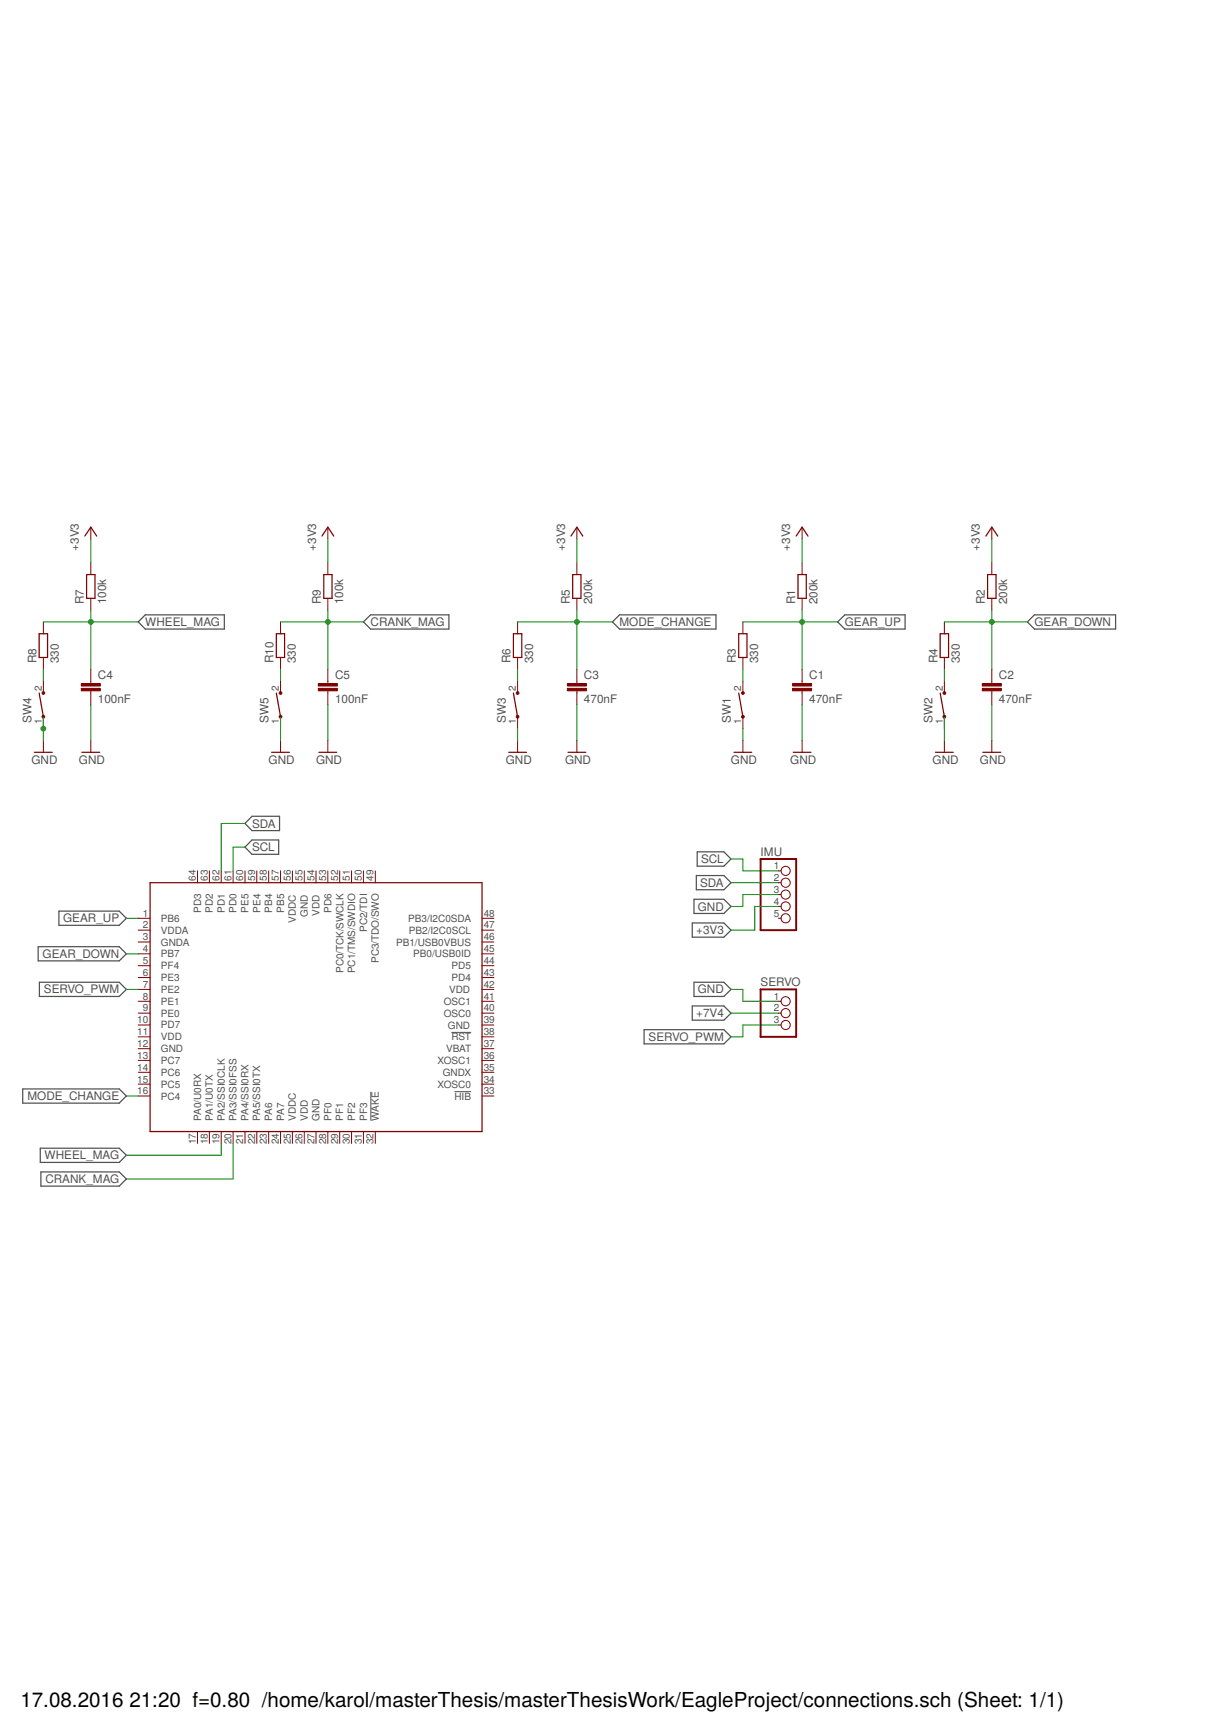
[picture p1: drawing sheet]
<svg xmlns="http://www.w3.org/2000/svg" width="210mm" height="297mm" viewBox="0 0 210 297" stroke-linecap="round" stroke-linejoin="round" font-family="sans-serif">
<path d="M77.3 177h3.4M63.5 187.1v5M77.9 187.1h2.8" fill="none" stroke="#505050" stroke-width=".17"/>
<g fill="none" stroke="#505050" stroke-width=".21">
<path d="M24.9 105.4h13.5v2.4h-13.5l-1.2-1.2zM62.3 106.6l1.2-1.2h13.4v2.4h-13.4zM106.2 105.4h16.5v2.4h-16.5l-1.3-1.2zM143.5 106.6l1.3-1.2h10.3v2.4h-10.3zM177.2 105.4h14v2.4h-14l-1.2-1.2zM43.2 139.9h4.7v2.5h-4.7l-1.2-1.3zM10.1 156.2h10.3l1.3 1.2-1.3 1.2h-10.3zM43.2 144h4.6v2.4h-4.6l-1.2-1.2zM118.6 158.2h5.4l1.3 1.2-1.3 1.2h-5.4zM118.9 154.1h5.1l1.3 1.3-1.3 1.2h-5.1zM119.3 150.1h4.7l1.3 1.2-1.3 1.2h-4.7zM119.5 146h4.5l1.3 1.2-1.3 1.3h-4.5z"/>
<path d="M6.5 162.3h13.9l1.3 1.2-1.3 1.2h-13.9zM6.8 168.4h13.6l1.3 1.2-1.3 1.2h-13.6zM110.4 176.5h13.6l1.3 1.2-1.3 1.2h-13.6zM118.6 172.4h5.4l1.3 1.3-1.3 1.2h-5.4zM118.9 168.4h5.1l1.3 1.2-1.3 1.2h-5.1zM3.9 186.6h16.5l1.3 1.3-1.3 1.2h-16.5zM6.9 196.8h13.5l1.3 1.2-1.3 1.2h-13.5zM7 200.9h13.4l1.3 1.2-1.3 1.2h-13.4z"/>
</g>
<g fill="none" stroke="#800000" stroke-width=".21">
<path d="M14.5 91.9l1.1-1.5 1 1.5M14.8 98.5h1.5v4.1h-1.5zM55.2 91.9l1-1.5 1 1.5M55.5 98.5h1.4v4.1h-1.4zM97.8 91.9l1-1.5 1.1 1.5M98.1 98.5h1.4v4.1h-1.4zM136.4 91.9l1-1.5 1.1 1.5M136.7 98.5h1.5v4.1h-1.5zM168.9 91.9l1-1.5 1.1 1.5M169.2 98.5h1.5v4.1h-1.5zM6.7 108.6h1.4v4.1h-1.4zM6.7 118.8l.7 4.1"/>
<path d="M47.3 108.6h1.5v4.1h-1.5zM47.3 118.8l.8 4.1M88 108.6h1.4v4.1h-1.4zM88 118.8l.7 4.1M126.6 118.8l.7 4.1M126.6 108.6h1.4v4.1h-1.4zM161.1 118.8l.7 4.1M161.1 108.6h1.4v4.1h-1.4zM5.9 128.9h3.1M14 128.9h3.1M46.5 128.9h3.1M54.7 128.9h3"/>
<path d="M87.2 128.9h3M97.3 128.9h3.1M125.8 128.9h3M135.9 128.9h3.1M160.3 128.9h3M168.4 128.9h3.1M25.7 151.3h56.9v42.7h-56.9z"/>
</g>
<g fill="none" stroke="#800000" stroke-width=".17">
<path d="M15.6 90.4v2M15.6 96.5v2M56.2 90.4v2M56.2 96.5v2M98.8 90.4v2M98.8 96.5v2M137.4 90.4v2M137.4 96.5v2M169.9 90.4v2M169.9 96.5v2M7.4 106.6v2M7.4 112.7v2"/>
<path d="M7.4 116.8v2M15.6 102.6v2M15.6 114.7v2.5M15.6 118.4v2.4M48.1 106.6v2M48.1 112.7v2M48.1 116.8v2M56.2 102.6v2M56.2 114.7v2.5M56.2 118.4v2.4M88.7 106.6v2M88.7 112.7v2"/>
<path d="M88.7 116.8v2M98.8 102.6v2M98.8 114.7v2.5M98.8 118.4v2.4M127.3 106.6v2M127.3 112.7v2M127.3 116.8v2M137.4 102.6v2M137.4 114.7v2.5M137.4 118.4v2.4M161.8 106.6v2M161.8 112.7v2"/>
<path d="M161.8 116.8v2M169.9 102.6v2M169.9 114.7v2.5M169.9 118.4v2.4M7.4 122.9v2M7.4 126.9v2M15.6 126.9v2M48.1 122.9v2M48.1 126.9v2M56.2 126.9v2M88.7 122.9v2M88.7 126.9v2"/>
<path d="M98.8 126.9v2M127.3 122.9v2M127.3 126.9v2M137.4 126.9v2M161.8 122.9v2M161.8 126.9v2M169.9 126.9v2M23.7 157.4h2M23.7 159.4h2M33.8 149.3v2M35.9 149.3v2M37.9 149.3v2"/>
<path d="M39.9 149.3v2M42 149.3v2M44 149.3v2M46 149.3v2M48.1 149.3v2M50.1 149.3v2M52.1 149.3v2M54.1 149.3v2M56.2 149.3v2M58.2 149.3v2M60.2 149.3v2M62.3 149.3v2"/>
<path d="M64.3 149.3v2M82.6 157.4h2M82.6 159.4h2M133.4 157.4h.4M133.4 149.3h.4M133.4 151.3h.4M133.4 153.3h.4M133.4 155.4h.4M23.7 161.5h2M23.7 163.5h2M23.7 165.5h2M23.7 167.6h2"/>
<path d="M23.7 169.6h2M23.7 171.6h2M23.7 173.7h2M23.7 175.7h2M23.7 177.7h2M23.7 179.7h2M82.6 161.5h2M82.6 163.5h2M82.6 165.5h2M82.6 167.6h2M82.6 169.6h2M82.6 171.6h2"/>
<path d="M82.6 173.7h2M82.6 175.7h2M82.6 177.7h2M82.6 179.7h2M133.4 171.6h.4M133.4 173.7h.4M133.4 175.7h.4M23.7 181.8h2M23.7 183.8h2M23.7 185.8h2M23.7 187.9h2M33.8 194v2"/>
<path d="M35.9 194v2M37.9 194v2M39.9 194v2M42 194v2M44 194v2M46 194v2M48.1 194v2M50.1 194v2M52.1 194v2M54.1 194v2M56.2 194v2M58.2 194v2"/>
<path d="M60.2 194v2M62.3 194v2M64.3 194v2M82.6 181.8h2M82.6 183.8h2M82.6 185.8h2M82.6 187.9h2"/>
<circle cx="134.6" cy="151.3" r=".78"/>
<circle cx="134.6" cy="155.4" r=".78"/>
<circle cx="134.6" cy="157.4" r=".78"/>
<circle cx="134.6" cy="149.3" r=".78"/>
<circle cx="134.6" cy="153.3" r=".78"/>
<circle cx="134.6" cy="175.7" r=".78"/>
<circle cx="134.6" cy="173.7" r=".78"/>
<circle cx="134.6" cy="171.6" r=".78"/>
</g>
<g fill="#800000" stroke="#800000" stroke-width=".17">
<circle cx="127.3" cy="122.9" r=".23"/>
<circle cx="127.3" cy="118.8" r=".23"/>
<circle cx="161.8" cy="122.9" r=".23"/>
<circle cx="161.8" cy="118.8" r=".23"/>
<circle cx="88.7" cy="122.9" r=".23"/>
<circle cx="88.7" cy="118.8" r=".23"/>
<circle cx="7.4" cy="122.9" r=".23"/>
<circle cx="7.4" cy="118.8" r=".23"/>
<circle cx="48.1" cy="122.9" r=".23"/>
<circle cx="48.1" cy="118.8" r=".23"/>
</g>
<g fill="#800000" stroke="#800000" stroke-width=".17">
<path d="M135.8 117.2h3.3v.4h-3.3z"/>
<path d="M135.8 118h3.3v.4h-3.3z"/>
<path d="M168.3 117.2h3.3v.4h-3.3z"/>
<path d="M168.3 118h3.3v.4h-3.3z"/>
<path d="M97.2 117.2h3.3v.4h-3.3z"/>
<path d="M97.2 118h3.3v.4h-3.3z"/>
<path d="M13.9 117.2h3.3v.4h-3.3z"/>
<path d="M13.9 118h3.3v.4h-3.3z"/>
<path d="M54.5 117.2h3.3v.4h-3.3z"/>
<path d="M54.5 118h3.3v.4h-3.3z"/>
</g>
<path d="M130.3 147.2h6.1v12.2h-6.1zM130.3 169.6h6.1v8.1h-6.1z" fill="none" stroke="#800000" stroke-width=".34"/>
<g fill="none" stroke="#008000" stroke-width=".17">
<path d="M15.6 92.4v4.1M56.2 92.4v4.1M98.8 92.4v4.1M137.4 92.4v4.1M169.9 92.4v4.1M7.4 106.6h16.3M7.4 114.7v2.1M15.6 104.6v10.1M48.1 106.6h14.2M48.1 114.7v2.1M56.2 104.6v10.1M88.7 106.6h16.2"/>
<path d="M88.7 114.7v2.1M98.8 104.6v10.1M127.3 106.6h16.2M127.3 114.7v2.1M137.4 104.6v10.1M161.8 106.6h14.2M161.8 114.7v2.1M169.9 104.6v10.1M7.4 122.9v4M15.6 120.8v6.1M48.1 122.9v4M56.2 120.8v6.1"/>
<path d="M88.7 124.9v2M98.8 120.8v6.1M127.3 124.9v2M137.4 120.8v6.1M161.8 122.9v4M169.9 120.8v6.1M21.7 157.4h2M42 141.1h-4.1v8.2M42 145.2h-2.1v4.1M125.3 147.2h2v2.1h6.1M125.3 151.3h8.1M133.4 153.3h-6.1v2.1h-2"/>
<path d="M133.4 155.4h-4.1v4h-4M21.7 169.6h2M21.7 163.5h2M125.3 169.6h2v2h6.1M125.3 173.7h8.1M133.4 175.7h-6.1v2h-2M21.7 187.9h2M37.9 196v2h-16.2M39.9 196v6.1h-18.2"/>
</g>
<g fill="#008000" stroke="#008000" stroke-width=".17">
<circle cx="137.4" cy="106.6" r=".4"/>
<circle cx="7.4" cy="124.9" r=".4"/>
<circle cx="169.9" cy="106.6" r=".4"/>
<circle cx="98.8" cy="106.6" r=".4"/>
<circle cx="15.6" cy="106.6" r=".4"/>
<circle cx="56.2" cy="106.6" r=".4"/>
</g>
<g font-size="3.5">
<text x="3.5" y="292.5">17.08.2016</text>
<text x="22.2" y="292.5">21:20 f=0.80 /home/karol/masterThesis/masterThesisWork/EagleProject/connections.sch (Sheet: 1/1)</text>
</g>
<g font-size="2" fill="#505050">
<text x="13.5" y="94.4" transform="rotate(-90 13.5 94.4)">+3V3</text>
<text x="54.2" y="94.4" transform="rotate(-90 54.2 94.4)">+3V3</text>
<text x="96.8" y="94.4" transform="rotate(-90 96.8 94.4)">+3V3</text>
<text x="135.4" y="94.4" transform="rotate(-90 135.4 94.4)">+3V3</text>
<text x="167.9" y="94.4" transform="rotate(-90 167.9 94.4)">+3V3</text>
<text x="14.4" y="103.6" transform="rotate(-90 14.4 103.6)">R7</text>
<text x="18.2" y="103.6" transform="rotate(-90 18.2 103.6)">100k</text>
<text x="24.9" y="107.3">WHEEL_MAG</text>
<text x="55" y="103.6" transform="rotate(-90 55 103.6)">R9</text>
<text x="58.8" y="103.6" transform="rotate(-90 58.8 103.6)">100k</text>
<text x="63.5" y="107.3">CRANK_MAG</text>
<text x="97.6" y="103.6" transform="rotate(-90 97.6 103.6)">R5</text>
<text x="101.5" y="103.6" transform="rotate(-90 101.5 103.6)">200k</text>
<text x="106.2" y="107.3">MODE_CHANGE</text>
<text x="136.2" y="103.6" transform="rotate(-90 136.2 103.6)">R1</text>
<text x="140.1" y="103.6" transform="rotate(-90 140.1 103.6)">200k</text>
<text x="144.8" y="107.3">GEAR_UP</text>
<text x="168.7" y="103.6" transform="rotate(-90 168.7 103.6)">R2</text>
<text x="172.6" y="103.6" transform="rotate(-90 172.6 103.6)">200k</text>
<text x="177.3" y="107.3">GEAR_DOWN</text>
<text x="6.2" y="113.7" transform="rotate(-90 6.2 113.7)">R8</text>
<text x="10.1" y="113.7" transform="rotate(-90 10.1 113.7)">330</text>
<text x="46.9" y="113.7" transform="rotate(-90 46.9 113.7)">R10</text>
<text x="50.7" y="113.7" transform="rotate(-90 50.7 113.7)">330</text>
<text x="87.5" y="113.7" transform="rotate(-90 87.5 113.7)">R6</text>
<text x="91.3" y="113.7" transform="rotate(-90 91.3 113.7)">330</text>
<text x="126.1" y="113.7" transform="rotate(-90 126.1 113.7)">R3</text>
<text x="129.9" y="113.7" transform="rotate(-90 129.9 113.7)">330</text>
<text x="160.6" y="113.7" transform="rotate(-90 160.6 113.7)">R4</text>
<text x="164.5" y="113.7" transform="rotate(-90 164.5 113.7)">330</text>
<text x="16.8" y="116.5">C4</text>
<text x="57.4" y="116.5">C5</text>
<text x="100.1" y="116.5">C3</text>
<text x="138.7" y="116.5">C1</text>
<text x="171.2" y="116.5">C2</text>
<text x="5.4" y="123.9" transform="rotate(-90 5.4 123.9)">SW4</text>
<text x="16.8" y="120.5">100nF</text>
<text x="46" y="123.9" transform="rotate(-90 46 123.9)">SW5</text>
<text x="57.4" y="120.5">100nF</text>
<text x="86.7" y="123.9" transform="rotate(-90 86.7 123.9)">SW3</text>
<text x="100.1" y="120.5">470nF</text>
<text x="125.3" y="123.9" transform="rotate(-90 125.3 123.9)">SW1</text>
<text x="138.7" y="120.5">470nF</text>
<text x="159.8" y="123.9" transform="rotate(-90 159.8 123.9)">SW2</text>
<text x="171.2" y="120.5">470nF</text>
<text x="5.4" y="131">GND</text>
<text x="13.5" y="131">GND</text>
<text x="46" y="131">GND</text>
<text x="54.2" y="131">GND</text>
<text x="86.7" y="131">GND</text>
<text x="96.8" y="131">GND</text>
<text x="125.3" y="131">GND</text>
<text x="135.4" y="131">GND</text>
<text x="159.8" y="131">GND</text>
<text x="167.9" y="131">GND</text>
<text x="43.2" y="141.9">SDA</text>
<text x="43.2" y="145.9">SCL</text>
<text x="120.1" y="147.9">SCL</text>
<text x="130.3" y="146.7">IMU</text>
<text x="120" y="152">SDA</text>
<text x="10.8" y="158.1">GEAR_UP</text>
<text x="119.3" y="160.1">+3V3</text>
<text x="119.6" y="156.1">GND</text>
<text x="7.3" y="164.2">GEAR_DOWN</text>
<text x="7.5" y="170.3">SERVO_PWM</text>
<text x="119.6" y="170.3">GND</text>
<text x="130.3" y="169.1">SERVO</text>
<text x="111.1" y="178.4">SERVO_PWM</text>
<text x="119.3" y="174.3">+7V4</text>
<text x="4.7" y="188.6">MODE_CHANGE</text>
<text x="7.6" y="198.7">WHEEL_MAG</text>
<text x="7.8" y="202.8">CRANK_MAG</text>
</g>
<g font-size="1.7" fill="#505050">
<text x="7.1" y="118.5" transform="rotate(-90 7.1 118.5)">2</text>
<text x="47.8" y="118.5" transform="rotate(-90 47.8 118.5)">2</text>
<text x="88.4" y="118.5" transform="rotate(-90 88.4 118.5)">2</text>
<text x="127" y="118.5" transform="rotate(-90 127 118.5)">2</text>
<text x="161.5" y="118.5" transform="rotate(-90 161.5 118.5)">2</text>
<text x="7.1" y="124.1" transform="rotate(-90 7.1 124.1)">1</text>
<text x="47.8" y="124.1" transform="rotate(-90 47.8 124.1)">1</text>
<text x="88.4" y="124.1" transform="rotate(-90 88.4 124.1)">1</text>
<text x="127" y="124.1" transform="rotate(-90 127 124.1)">1</text>
<text x="161.5" y="124.1" transform="rotate(-90 161.5 124.1)">1</text>
<text x="132.6" y="149">1</text>
<text x="33.6" y="151" transform="rotate(-90 33.6 151)">64</text>
<text x="35.6" y="151" transform="rotate(-90 35.6 151)">63</text>
<text x="37.6" y="151" transform="rotate(-90 37.6 151)">62</text>
<text x="39.6" y="151" transform="rotate(-90 39.6 151)">61</text>
<text x="41.7" y="151" transform="rotate(-90 41.7 151)">60</text>
<text x="43.7" y="151" transform="rotate(-90 43.7 151)">59</text>
<text x="45.7" y="151" transform="rotate(-90 45.7 151)">58</text>
<text x="47.8" y="151" transform="rotate(-90 47.8 151)">57</text>
<text x="49.8" y="151" transform="rotate(-90 49.8 151)">56</text>
<text x="51.8" y="151" transform="rotate(-90 51.8 151)">55</text>
<text x="53.9" y="151" transform="rotate(-90 53.9 151)">54</text>
<text x="55.9" y="151" transform="rotate(-90 55.9 151)">53</text>
<text x="57.9" y="151" transform="rotate(-90 57.9 151)">52</text>
<text x="60" y="151" transform="rotate(-90 60 151)">51</text>
<text x="62" y="151" transform="rotate(-90 62 151)">50</text>
<text x="64" y="151" transform="rotate(-90 64 151)">49</text>
<text x="132.6" y="151">2</text>
<text x="132.6" y="153">3</text>
<text x="132.6" y="155.1">4</text>
<text x="24.5" y="157.1">1</text>
<text x="24.5" y="159.1">2</text>
<text x="24.5" y="161.2">3</text>
<text x="27.6" y="158">PB6</text>
<text x="27.6" y="160">VDDA</text>
<text x="34.5" y="156.5" transform="rotate(-90 34.5 156.5)">PD3</text>
<text x="36.5" y="156.5" transform="rotate(-90 36.5 156.5)">PD2</text>
<text x="38.5" y="156.5" transform="rotate(-90 38.5 156.5)">PD1</text>
<text x="40.6" y="156.5" transform="rotate(-90 40.6 156.5)">PD0</text>
<text x="42.6" y="156.4" transform="rotate(-90 42.6 156.4)">PE5</text>
<text x="44.6" y="156.4" transform="rotate(-90 44.6 156.4)">PE4</text>
<text x="46.6" y="156.4" transform="rotate(-90 46.6 156.4)">PB4</text>
<text x="48.7" y="156.4" transform="rotate(-90 48.7 156.4)">PB5</text>
<text x="50.7" y="158.2" transform="rotate(-90 50.7 158.2)">VDDC</text>
<text x="52.7" y="157.1" transform="rotate(-90 52.7 157.1)">GND</text>
<text x="54.8" y="156.9" transform="rotate(-90 54.8 156.9)">VDD</text>
<text x="56.8" y="156.5" transform="rotate(-90 56.8 156.5)">PD6</text>
<text x="62.9" y="159.7" transform="rotate(-90 62.9 159.7)">PC2/TDI</text>
<text x="69.9" y="158">PB3/I2C0SDA</text>
<text x="70.1" y="160">PB2/I2C0SCL</text>
<text x="82.9" y="161.2">46</text>
<text x="82.9" y="159.1">47</text>
<text x="82.9" y="157.1">48</text>
<text x="132.6" y="157.1">5</text>
<text x="24.5" y="163.2">4</text>
<text x="24.5" y="165.2">5</text>
<text x="24.5" y="167.3">6</text>
<text x="27.6" y="162.1">GNDA</text>
<text x="27.6" y="164.1">PB7</text>
<text x="27.6" y="166.1">PF4</text>
<text x="58.8" y="166.8" transform="rotate(-90 58.8 166.8)">PC0/TCK/SWCLK</text>
<text x="60.9" y="166.8" transform="rotate(-90 60.9 166.8)">PC1/TMS/SWDIO</text>
<text x="64.9" y="165.1" transform="rotate(-90 64.9 165.1)">PC3/TDO/SWO</text>
<text x="67.9" y="162.1">PB1/USB0VBUS</text>
<text x="70.8" y="164.1">PB0/USB0ID</text>
<text x="77.4" y="166.1">PD5</text>
<text x="82.9" y="167.3">43</text>
<text x="82.9" y="165.2">44</text>
<text x="82.9" y="163.2">45</text>
<text x="24.5" y="169.3">7</text>
<text x="24.5" y="171.3">8</text>
<text x="24.5" y="173.4">9</text>
<text x="27.6" y="168.2">PE3</text>
<text x="27.6" y="170.2">PE2</text>
<text x="27.6" y="172.2">PE1</text>
<text x="76" y="172.2">OSC1</text>
<text x="76.9" y="170.2">VDD</text>
<text x="77.4" y="168.2">PD4</text>
<text x="82.9" y="173.4">40</text>
<text x="82.9" y="171.3">41</text>
<text x="82.9" y="169.3">42</text>
<text x="132.6" y="171.3">1</text>
<text x="132.6" y="173.4">2</text>
<text x="23.5" y="175.4">10</text>
<text x="23.5" y="177.4">11</text>
<text x="23.5" y="179.5">12</text>
<text x="27.6" y="174.3">PE0</text>
<text x="27.6" y="176.3">PD7</text>
<text x="27.6" y="178.3">VDD</text>
<text x="76" y="174.3">OSC0</text>
<text x="76.8" y="176.3">GND</text>
<text x="77.3" y="178.3">RST</text>
<text x="82.9" y="179.5">37</text>
<text x="82.9" y="177.4">38</text>
<text x="82.9" y="175.4">39</text>
<text x="132.6" y="175.4">3</text>
<text x="23.5" y="181.5">13</text>
<text x="23.5" y="183.5">14</text>
<text x="23.5" y="185.5">15</text>
<text x="27.6" y="180.3">GND</text>
<text x="27.6" y="182.4">PC7</text>
<text x="27.6" y="184.4">PC6</text>
<text x="75" y="182.4">XOSC1</text>
<text x="75.9" y="184.4">GNDX</text>
<text x="76.5" y="180.4">VBAT</text>
<text x="82.9" y="185.5">34</text>
<text x="82.9" y="183.5">35</text>
<text x="82.9" y="181.5">36</text>
<text x="23.5" y="187.6">16</text>
<text x="27.6" y="186.4">PC5</text>
<text x="27.6" y="188.5">PC4</text>
<text x="75" y="186.4">XOSC0</text>
<text x="77.9" y="188.5">HIB</text>
<text x="82.9" y="187.6">33</text>
<text x="33.6" y="196.1" transform="rotate(-90 33.6 196.1)">17</text>
<text x="34.4" y="192.1" transform="rotate(-90 34.4 192.1)">PA0/U0RX</text>
<text x="35.6" y="196.1" transform="rotate(-90 35.6 196.1)">18</text>
<text x="36.5" y="192.1" transform="rotate(-90 36.5 192.1)">PA1/U0TX</text>
<text x="37.6" y="196.1" transform="rotate(-90 37.6 196.1)">19</text>
<text x="38.5" y="192.1" transform="rotate(-90 38.5 192.1)">PA2/SSI0CLK</text>
<text x="39.6" y="196.1" transform="rotate(-90 39.6 196.1)">20</text>
<text x="40.5" y="192.1" transform="rotate(-90 40.5 192.1)">PA3/SSI0FSS</text>
<text x="41.7" y="196.1" transform="rotate(-90 41.7 196.1)">21</text>
<text x="42.6" y="192.1" transform="rotate(-90 42.6 192.1)">PA4/SSI0RX</text>
<text x="43.7" y="196.1" transform="rotate(-90 43.7 196.1)">22</text>
<text x="44.6" y="192.1" transform="rotate(-90 44.6 192.1)">PA5/SSI0TX</text>
<text x="45.7" y="196.1" transform="rotate(-90 45.7 196.1)">23</text>
<text x="46.6" y="192.1" transform="rotate(-90 46.6 192.1)">PA6</text>
<text x="47.8" y="196.1" transform="rotate(-90 47.8 196.1)">24</text>
<text x="48.7" y="192.1" transform="rotate(-90 48.7 192.1)">PA7</text>
<text x="49.8" y="196.1" transform="rotate(-90 49.8 196.1)">25</text>
<text x="50.7" y="192.1" transform="rotate(-90 50.7 192.1)">VDDC</text>
<text x="51.8" y="196.1" transform="rotate(-90 51.8 196.1)">26</text>
<text x="52.7" y="192.1" transform="rotate(-90 52.7 192.1)">VDD</text>
<text x="53.9" y="196.1" transform="rotate(-90 53.9 196.1)">27</text>
<text x="54.8" y="192.1" transform="rotate(-90 54.8 192.1)">GND</text>
<text x="55.9" y="196.1" transform="rotate(-90 55.9 196.1)">28</text>
<text x="56.8" y="192.1" transform="rotate(-90 56.8 192.1)">PF0</text>
<text x="57.9" y="196.1" transform="rotate(-90 57.9 196.1)">29</text>
<text x="58.8" y="192.1" transform="rotate(-90 58.8 192.1)">PF1</text>
<text x="60" y="196.1" transform="rotate(-90 60 196.1)">30</text>
<text x="60.9" y="192.1" transform="rotate(-90 60.9 192.1)">PF2</text>
<text x="62" y="196.1" transform="rotate(-90 62 196.1)">31</text>
<text x="62.9" y="192.1" transform="rotate(-90 62.9 192.1)">PF3</text>
<text x="64" y="196.1" transform="rotate(-90 64 196.1)">32</text>
<text x="64.9" y="192.1" transform="rotate(-90 64.9 192.1)">WAKE</text>
</g>
</svg>
